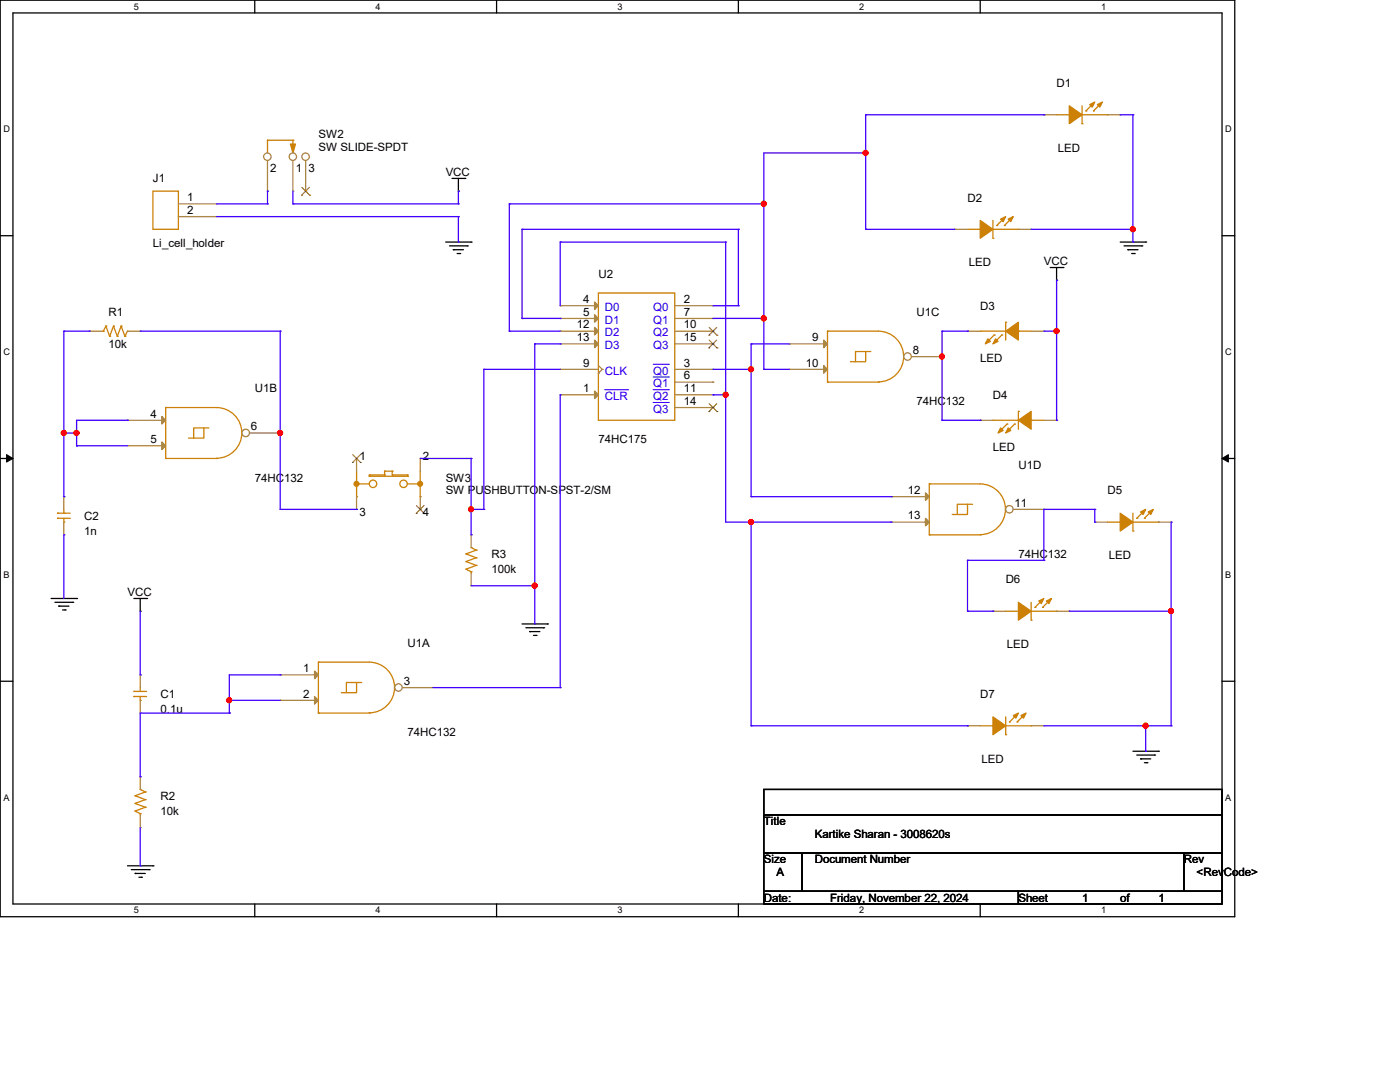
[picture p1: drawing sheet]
<svg xmlns="http://www.w3.org/2000/svg" width="279mm" height="216mm" viewBox="0 0 279 216" stroke-linecap="round" stroke-linejoin="round" font-family="sans-serif">
<path d="M0 0h246.4v182.9h-246.4zM2.6 2.6h241.3v177.8h-241.3z" fill="none" stroke="#000" stroke-width=".25"/>
<g fill="#fff">
<path d="M26.7 .3h1v2h-1z"/>
<path d="M26.7 180.6h1v2h-1z"/>
</g>
<path d="M50.8 0v2.6M50.8 180.4v2.5" fill="none" stroke="#000" stroke-width=".25"/>
<g fill="#fff">
<path d="M75 .3h.9v2h-.9z"/>
<path d="M75 180.6h.9v2h-.9z"/>
</g>
<path d="M99.1 0v2.6M99.1 180.4v2.5" fill="none" stroke="#000" stroke-width=".25"/>
<g fill="#fff">
<path d="M123.2 .3h1v2h-1z"/>
<path d="M123.2 180.6h1v2h-1z"/>
</g>
<path d="M147.4 0v2.6M147.4 180.4v2.5" fill="none" stroke="#000" stroke-width=".25"/>
<g fill="#fff">
<path d="M171.5 .3h1v2h-1z"/>
<path d="M171.5 180.6h1v2h-1z"/>
</g>
<path d="M195.6 0v2.6M195.6 180.4v2.5" fill="none" stroke="#000" stroke-width=".25"/>
<g fill="#fff">
<path d="M219.8 .3h.9v2h-.9z"/>
<path d="M219.8 180.6h.9v2h-.9z"/>
<path d="M.7 24.8h1.2v2h-1.2z"/>
<path d="M244.5 24.8h1.3v2h-1.3z"/>
<path d="M.7 69.3h1.2v1.9h-1.2z"/>
<path d="M244.5 69.3h1.3v1.9h-1.3z"/>
</g>
<path d="M0 47h2.6M243.9 47h2.5" fill="none" stroke="#000" stroke-width=".25"/>
<g fill="#fff">
<path d="M.7 113.7h1.2v2h-1.2z"/>
<path d="M244.5 113.7h1.2v2h-1.2z"/>
</g>
<path d="M0 91.5h2.6M243.9 91.5h2.5" fill="none" stroke="#000" stroke-width=".25"/>
<path d="M1.3 90.7l1.3 .8-1.3 .7zM243.9 91.5l1.3-.8v1.5z" fill="#000" stroke="#000" stroke-width=".2"/>
<g fill="#fff">
<path d="M.7 158.2h1.2v1.9h-1.2z"/>
<path d="M244.5 158.2h1.2v1.9h-1.2z"/>
</g>
<g fill="none" stroke="#000" stroke-width=".25">
<path d="M90.2 35.6h2.6M91.5 38.1h.1M91.5 35.6v2.5M92.8 35.6h.1M88.9 48.3h5.1M89.7 49.1h3.6M90.5 49.8h.1M90.5 49.8h2M91.2 50.6h.5M91.7 50.6h.1M93.3 49.1h.1M94 48.3h.1"/>
<path d="M209.6 53.4h2.5M210.9 55.9h.1M210.9 53.4v2.5M212.1 53.4h.1M223.6 48.3h5M224.3 49.1h3.6M225.1 49.8h.1M225.1 49.8h2M225.8 50.6h.6M226.4 50.6h.1M227.9 49.1h.1M228.6 48.3h.1"/>
<path d="M10.2 119.4h5.1M15.3 119.4h.1M26.7 119.4h2.6M28 119.4v2.6M29.3 119.4h.1M0 135.9h2.6M11 120.2h3.5M11.7 120.9h.1M11.7 120.9h2.1M12.5 121.7h.5M13 121.7h.1M14.5 120.2h.1"/>
<path d="M28 122h.1M104.2 124.5h5.1M104.9 125.3h3.6M105.7 126h.1M105.7 126h2M106.5 126.8h.5M107 126.8h.1M108.5 125.3h.1M109.3 124.5h.1M243.9 135.9h2.5M152.4 157.5h91.5v5.1h-91.5zM226.1 149.9h5.1"/>
<path d="M226.9 150.7h3.5M227.6 151.4h.1M227.6 151.4h2.1M228.4 152.2h.5M228.9 152.2h.1M230.4 150.7h.1M231.2 149.9h.1M25.4 172.8h5.1M26.2 173.5h3.6M27 174.3h.1M27 174.3h2M27.7 175h.5"/>
<path d="M28.2 175h.1M29.8 173.5h.1M30.5 172.8h.1M152.4 162.6h91.5v7.6h-91.5zM152.4 170.2h7.7v7.6h-7.7zM152.4 177.8h50.8v2.6h-50.8zM160.1 170.2h76.2v7.6h-76.2zM203.2 177.8h40.7v2.6h-40.7zM236.3 170.2h7.6v7.6h-7.6z"/>
</g>
<g fill="none" stroke="#cc8006" stroke-width=".25">
<path d="M198.2 83.9h.1M198.2 83.9h5M201 84.6h.1M201 84.6l-1.6 1.5M202.5 84.6h.1M202.5 84.6l-1.5 1.5M203.2 82.1h.1M203.2 82.1v3.5M205.8 83.9h.1M205.8 83.9h2.5M63.5 132.1h.1M63.5 132.1h10.2a5.1 5.1 0 0 1 5 5.1 5.1 5.1 0 0 1-5 5"/>
<path d="M63.5 132.1v10.2M71.2 136.2v2h-3.1M72.2 136.2h-3.1v2M63.5 142.3h.1M63.5 142.3h10.2M73.7 142.3h.1"/>
</g>
<g fill="#cc8006" stroke="#cc8006" stroke-width=".25">
<path d="M203.2 83.9l2.6-1.8v3.5z" fill-rule="evenodd"/>
<path d="M199.7 85.4l.5 .5-1 .5z" fill-rule="evenodd"/>
<path d="M201.2 85.4l.5 .5-1 .5z" fill-rule="evenodd"/>
</g>
<path d="M195.6 83.9h.1M195.6 83.9h2.6M208.3 83.9h2.6M210.9 83.9h.1M55.9 134.7h.1M55.9 139.7h.1M55.9 134.7h7.6M55.9 139.7h7.6" fill="none" stroke="#a84" stroke-width=".25"/>
<g fill="#a84" stroke="#a84" stroke-width=".25">
<path d="M62.8 133.9l.7 .8-.7 .7z"/>
<path d="M62.8 139l.7 .7-.7 .8z"/>
</g>
<circle cx="79.5" cy="137.2" r=".74" fill="#fff" stroke="#a84" stroke-width=".25"/>
<g fill="none" stroke="#a84" stroke-width=".25">
<path d="M193.1 66.1h.1M193.1 66.1h2.5M205.8 66.1h2.5M208.3 66.1h.1M177.8 99.1h.1M177.8 99.1h7.7M177.8 104.2h.1M177.8 104.2h7.7M218.5 104.2h.1M218.5 104.2h2.5M231.2 104.2h2.5M233.7 104.2h.1"/>
<path d="M80.3 137.2h6.1M86.4 137.2h.1M198.2 122h.1M198.2 122h2.5M210.9 122h2.5M213.4 122h.1M193.1 144.8h.1M193.1 144.8h2.5M205.8 144.8h2.5M208.3 144.8h.1"/>
</g>
<g fill="none" stroke="#cc8006" stroke-width=".25">
<path d="M195.6 66.1h.1M195.6 66.1h5.1M198.4 66.8h.1M198.4 66.8l-1.5 1.6M199.9 66.8h.1M199.9 66.8l-1.5 1.6M200.7 64.3h.1M200.7 64.3v3.6M203.2 66.1h.1M203.2 66.1h2.6M185.5 96.6h.1M185.5 96.6h10.1a5.1 5.1 0 0 1 5.1 5.1v-.1a5.1 5.1 0 0 1-5.1 5.1"/>
<path d="M185.5 96.6v10.1M185.5 106.7h.1M185.5 106.7h10.1M193.1 100.6v2.1h-3.1M194.1 100.6h-3v2.1M195.6 106.7h.1M208.1 119.7l-1.6 1.5M209.6 119.7l-1.5 1.5M221 104.2h2.6M223.6 104.2h.1M226.1 106h.1M226.1 102.4v3.6"/>
<path d="M226.1 104.2h5.1M226.9 103.4h.1M228.4 103.4h.1M228.4 101.9l-1.5 1.5M229.9 101.9l-1.5 1.5M231.2 104.2h.1M200.7 122h2.5M203.2 122h.1M205.8 123.7h.1M205.8 120.2v3.5M205.8 122h5.1M206.5 121.2h.1"/>
<path d="M208.1 121.2h.1M210.9 122h.1M195.6 144.8h2.6M198.2 144.8h.1M200.7 146.6h.1M200.7 143v3.6M200.7 144.8h5.1M201.5 144.1h.1M203 144.1h.1M203 142.5l-1.5 1.6M204.5 142.5l-1.5 1.6M205.8 144.8h.1"/>
</g>
<g fill="#cc8006" stroke="#cc8006" stroke-width=".25">
<path d="M200.7 66.1l2.5-1.8v3.6z" fill-rule="evenodd"/>
<path d="M197.1 67.6l.6 .5-1.1 .5z" fill-rule="evenodd"/>
<path d="M198.7 67.6l.5 .5-1 .5z" fill-rule="evenodd"/>
<path d="M223.6 102.4l2.5 1.8-2.5 1.8z" fill-rule="evenodd"/>
<path d="M229.2 102.2l1-.6-.5 1.1z" fill-rule="evenodd"/>
<path d="M227.6 102.2l1-.6-.5 1.1z" fill-rule="evenodd"/>
<path d="M203.2 120.2l2.6 1.8-2.6 1.7z" fill-rule="evenodd"/>
<path d="M208.8 119.9l1-.5-.5 1z" fill-rule="evenodd"/>
<path d="M207.3 119.9l1-.5-.5 1z" fill-rule="evenodd"/>
<path d="M198.2 143l2.5 1.8-2.5 1.8z" fill-rule="evenodd"/>
<path d="M203.8 142.8l1-.5-.5 1z" fill-rule="evenodd"/>
<path d="M202.2 142.8l1-.5-.5 1z" fill-rule="evenodd"/>
</g>
<g fill="#a84" stroke="#a84" stroke-width=".25">
<path d="M184.7 98.3l.8 .8-.8 .8z"/>
<path d="M184.7 103.4l.8 .8-.8 .7z"/>
</g>
<circle cx="201.4" cy="101.6" r=".74" fill="#fff" stroke="#a84" stroke-width=".25"/>
<g fill="none" stroke="#a84" stroke-width=".25">
<path d="M208.3 22.9h.1M208.3 22.9h2.6M221 22.9h2.6M223.6 22.9h.1M190.5 45.8h.1M190.5 45.8h2.6M203.2 45.8h2.6M205.8 45.8h.1M12.7 99.1h.1M12.7 99.1v2.5M25.4 83.9h.1M25.4 88.9h.1"/>
<path d="M25.4 83.9h7.7M25.4 88.9h7.7M12.7 106.7h.1M12.7 104.2v2.5M202.2 101.6h6.1M208.3 101.6h.1M28 134.7h.1M28 134.7v2.5M28 139.7v2.6M28 142.3h.1"/>
</g>
<g fill="none" stroke="#cc8006" stroke-width=".25">
<path d="M210.9 22.9h2.5M213.4 22.9h.1M215.9 24.7h.1M215.9 21.1v3.6M215.9 22.9h5.1M216.7 22.1h.1M218.2 22.1h.1M218.2 20.6l-1.5 1.5M219.8 20.6l-1.6 1.5M221 22.9h.1M193.1 45.8h2.5M195.6 45.8h.1"/>
<path d="M198.2 47.5h.1M198.2 44v3.5M198.2 45.8h5M198.9 45h.1M200.4 45h.1M200.4 43.5l-1.5 1.5M202 43.5l-1.6 1.5M203.2 45.8h.1M33.1 81.3h.1M33.1 91.5h.1M33.1 81.3h10.1a5.1 5.1 0 0 1 5.1 5.1 5.1 5.1 0 0 1-5.1 5M33.1 81.3v10.2"/>
<path d="M33.1 91.5h10.1M40.7 85.4v2h-3.1M41.7 85.4h-3v2M43.2 91.5h.1M11.5 102.4h.1M11.5 103.4h.1M11.5 102.4h2.5M11.5 103.4h2.5M12.7 104.2h.1M12.7 102.4h.1M12.7 101.6v.8M12.7 103.4v.8"/>
<path d="M26.7 138h.1M26.7 139h.1M26.7 138h2.6M26.7 139h2.6M28 139.7h.1M28 138h.1M28 137.2v.8M28 139v.7"/>
</g>
<g fill="#cc8006" stroke="#cc8006" stroke-width=".25">
<path d="M195.6 44l2.6 1.8-2.6 1.7z" fill-rule="evenodd"/>
<path d="M201.2 43.7l1-.5-.5 1z" fill-rule="evenodd"/>
<path d="M199.7 43.7l1-.5-.5 1z" fill-rule="evenodd"/>
<path d="M213.4 21.1l2.5 1.8-2.5 1.8z" fill-rule="evenodd"/>
<path d="M219 20.9l1-.5-.5 1z" fill-rule="evenodd"/>
<path d="M217.5 20.9l1-.5-.5 1z" fill-rule="evenodd"/>
</g>
<g fill="#a84" stroke="#a84" stroke-width=".25">
<path d="M32.3 83.1l.8 .8-.8 .7z"/>
<path d="M32.3 88.2l.8 .7-.8 .8z"/>
</g>
<circle cx="49" cy="86.4" r=".74" fill="#fff" stroke="#a84" stroke-width=".25"/>
<g fill="none" stroke="#a84" stroke-width=".25">
<path d="M111.8 78.8h.1M111.8 73.7h.1M111.8 61h.1M111.8 63.5h.1M111.8 66.1h.1M111.8 68.6h.1M111.8 78.8h7.6M111.8 73.7h7.6M111.8 61h7.6M111.8 63.5h7.6M111.8 66.1h7.6M111.8 68.6h7.6"/>
<path d="M119.4 74.5h.1M119.4 72.9l.8 .8M120.2 73.7h.1M120.2 73.7l-.8 .8M134.7 78.8h7.6M134.7 73.7h7.6M134.7 61h7.6M134.7 63.5h7.6M134.7 66.1h7.6M134.7 68.6h7.6M134.7 76.2h7.6M142.3 61h.1"/>
<path d="M142.3 63.5h.1M142.3 66.1h.1M142.3 68.6h.1M142.3 73.7h.1M142.3 76.2h.1M142.3 78.8h.1M49.8 86.4h6.1M55.9 86.4h.1M134.7 81.3h7.6M142.3 81.3h.1"/>
</g>
<path d="M53.4 28h.1M53.4 28v2.5M53.4 28h5.1M58.5 28h.1M58.5 30.5h.1M58.5 28v2.5M119.4 58.5h15.3v25.4h-15.3z" fill="none" stroke="#cc8006" stroke-width=".25"/>
<g fill="#a84" stroke="#a84" stroke-width=".25">
<path d="M118.7 78l.7 .8-.7 .7z"/>
<path d="M118.7 60.2l.7 .8-.7 .8z"/>
<path d="M118.7 62.8l.7 .7-.7 .8z"/>
<path d="M118.7 65.3l.7 .8-.7 .7z"/>
<path d="M118.7 67.9l.7 .7-.7 .8z"/>
</g>
<path d="M120.7 77.8h4.6M125.3 77.8h.1M130.3 77.8h3.1M130.3 72.7h3.1M130.3 75.2h3.1M133.4 72.7h.1M133.4 75.2h.1M133.4 77.8h.1M130.3 80.3h3.1M133.4 80.3h.1" fill="none" stroke="#00c" stroke-width=".2"/>
<path d="M141.5 66.9h.1M141.5 69.4h.1M141.5 65.3l1.6 1.6M141.5 67.9l1.6 1.5M143 65.3l-1.5 1.6M143 67.9l-1.5 1.5M143.1 66.9h.1M143.1 69.4h.1M141.5 82.1h.1M141.5 80.6l1.6 1.5M143 80.6l-1.5 1.5M143.1 82.1h.1" fill="none" stroke="#804000" stroke-width=".2"/>
<path d="M58 28.7h1l-.5 1.8z" fill="#cc8006" stroke="#cc8006" stroke-width=".25"/>
<circle cx="53.4" cy="31.3" r=".74" fill="#fff" stroke="#a84" stroke-width=".25"/>
<path d="M53.4 38.1h.1M53.4 32v6.1" fill="none" stroke="#a84" stroke-width=".25"/>
<circle cx="58.4" cy="31.3" r=".74" fill="#fff" stroke="#a84" stroke-width=".25"/>
<path d="M58.5 38.1h.1M58.5 32v6.1" fill="none" stroke="#a84" stroke-width=".25"/>
<circle cx="61" cy="31.3" r=".74" fill="#fff" stroke="#a84" stroke-width=".25"/>
<g fill="none" stroke="#a84" stroke-width=".25">
<path d="M61 38.1h.1M61 32v6.1M17.8 66.1h.1M17.8 66.1h2.6M25.4 66.1h2.6M28 66.1h.1M157.5 68.6h.1M157.5 73.7h.1M157.5 68.6h7.6M157.5 73.7h7.6M94 106.7h.1M94 116.9h.1"/>
<path d="M94 106.7v2.6M94 114.3v2.6M28 155h.1M28 155v2.5M28 165.1h.1M28 162.6v2.5"/>
</g>
<path d="M60.2 38.9h.1M60.2 37.4l1.6 1.5M61.8 37.4l-1.6 1.5M61.8 38.9h.1" fill="none" stroke="#804000" stroke-width=".2"/>
<g fill="none" stroke="#cc8006" stroke-width=".25">
<path d="M20.4 66.1h.2M20.6 66.1h.1M21.1 65.1h.1M21.1 65.1l-.5 1M21.1 65.1l.8 2M21.9 67.1h.1M22.6 65.1h.1M22.6 65.1l-.7 2M22.6 65.1l.8 2M23.4 67.1h.1M24.2 65.1h.1M24.2 65.1l-.8 2"/>
<path d="M24.2 65.1l.7 2M24.9 67.1h.1M25.4 66.1h.1M25.4 66.1l-.5 1M165.1 66.1h.1M165.1 76.2h.1M165.1 66.1h10.2a5.1 5.1 0 0 1 5 5.1 5.1 5.1 0 0 1-5 5M165.1 66.1v10.1M165.1 76.2h10.2M172.8 70.1v2.1h-3.1M173.8 70.1h-3.1v2.1M175.3 76.2h.1"/>
<path d="M93 113.6h.1M93 112.1h.1M93 110.5h.1M93 113.6l1 .5M93 112.1l2 .7M93 110.5l2 .8M94 109.3h.1M94 114.1h.1M94 109.3l1 .5M94 114.1v.2M95 112.8h.1M95 111.3h.1"/>
<path d="M95 109.8h.1M95 112.8l-2 .8M95 111.3l-2 .8M95 109.8l-2 .7M27 158.8h.1M27 158.8l2 .8M28 157.5h.1M28 157.5l1 .5M29 159.6h.1M29 158h.1M29 159.6l-2 .7M29 158l-2 .8"/>
<path d="M27 161.8h.1M27 160.3h.1M27 161.8l1 .5M27 160.3l2 .8M28 162.3h.1M28 162.3v.3M29 161.1h.1M29 161.1l-2 .7"/>
</g>
<g fill="#a84" stroke="#a84" stroke-width=".25">
<path d="M164.4 67.9l.7 .7-.7 .8z"/>
<path d="M164.4 72.9l.7 .8-.7 .8z"/>
</g>
<circle cx="181.1" cy="71.1" r=".74" fill="#fff" stroke="#a84" stroke-width=".25"/>
<g fill="none" stroke="#a84" stroke-width=".25">
<path d="M35.6 40.7h7.6M35.6 43.2h7.6M43.2 40.7h.1M43.2 43.2h.1M181.9 71.2h6.1M188 71.2h.1M71.2 91.5h.1M71.2 91.5v2.5M71.2 99.1v2.5M83.9 91.5h.1M83.9 91.5v2.5M83.9 99.1v2.5"/>
<path d="M71.2 101.6h.1M83.9 101.6h.1"/>
</g>
<g fill="none" stroke="#cc8006" stroke-width=".25">
<path d="M30.5 38.1h5.1v7.7h-5.1zM71.2 96.6h.1M71.2 99.1h.1M71.2 96.6h2.5M71.2 94v5.1M73.7 94.8h.1M73.7 95h.1M73.7 95h7.6M73.7 94.8h3.1M73.7 94.8v.2M76.8 94h.1M76.8 94.8h.1"/>
<path d="M76.8 94h1.5M76.8 94v.8M78.3 94.8h.1M78.3 94h.1M78.3 94.8h3M78.3 94v.8M81.3 95h.1M81.3 94.8h.1M81.3 94.8v.2M81.3 96.6h2.6M83.9 96.6h.1M83.9 99.1h.1"/>
<path d="M83.9 94v5.1"/>
<circle cx="74.4" cy="96.5" r=".74"/>
<circle cx="80.5" cy="96.5" r=".74"/>
</g>
<g fill="#cc8006" stroke="#cc8006" stroke-width=".25">
<circle cx="83.8" cy="96.5" r=".49"/>
<circle cx="71.1" cy="96.5" r=".49"/>
</g>
<path d="M70.4 92.3h.1M70.4 90.7l1.6 1.6M71.9 90.7l-1.5 1.6M72 92.3h.1M83.1 102.4h.1M83.1 100.9l1.6 1.5M84.6 100.9l-1.5 1.5M84.7 102.4h.1" fill="none" stroke="#804000" stroke-width=".2"/>
<g fill="none" stroke="#4200ff" stroke-width=".25">
<path d="M53.4 38.1h.1M53.4 38.1v2.6M58.5 38.1v2.6M91.5 38.1h.1M91.5 38.1v2.6M172.8 30.5h.1M172.8 22.9h.1M172.8 30.5h-20.4v43.2M172.8 22.9v22.9M172.8 22.9h35.5M208.3 22.9h.1M223.6 22.9h2.5"/>
<path d="M226.1 22.9h.1M226.1 22.9v25.4M43.2 40.7h10.2M43.2 43.2h48.3M53.4 40.7h.1M58.5 40.7h.1M58.5 40.7h33M91.5 43.2h.1M91.5 48.3h.1M91.5 40.7h.1M91.5 43.2v5.1M101.6 40.7h.1"/>
<path d="M101.6 40.7h50.8M101.6 40.7v25.4M104.2 45.8h.1M104.2 45.8h43.2M104.2 45.8v17.7M111.8 48.3h.1M111.8 48.3v12.7M111.8 48.3h33M144.8 48.3h.1M144.8 48.3v55.9h33M147.4 45.8h.1M147.4 45.8v15.2"/>
<path d="M152.4 40.7h.1M172.8 45.8h.1M172.8 45.8h17.7M205.8 45.8h20.3M210.9 55.9h.1M210.9 55.9v28M226.1 45.8h.1M226.1 48.3h.1M12.7 66.1h.1M12.7 66.1v33M12.7 66.1h5.1M17.8 66.1h.1"/>
<path d="M28 66.1h27.9M55.9 66.1h.1M55.9 66.1v35.5M96.6 73.7h.1M96.6 73.7h15.2M96.6 73.7v27.9M101.6 66.1h.1M101.6 66.1h10.2M104.2 63.5h.1M104.2 63.5h7.6M106.7 68.6h.1M106.7 68.6v55.9"/>
<path d="M106.7 68.6h5.1M111.8 68.6h.1M111.8 78.8h.1M111.8 63.5h.1M111.8 78.8v58.4M142.3 78.8h.1M142.3 73.7h7.6M142.3 61h5.1M142.3 63.5h10.1M142.3 78.8h2.5M144.8 78.8h.1M147.4 61h.1"/>
<path d="M149.9 68.6h.1M149.9 73.7h.1M149.9 68.6h7.6M149.9 68.6v30.5M152.4 63.5h.1M152.4 73.7h.1M152.4 73.7h5.1M188 66.1h.1M188 66.1h5.1M188 66.1v17.8M193.1 66.1h.1M208.3 66.1h2.6"/>
<path d="M210.9 66.1h.1M12.7 86.4h.1M12.7 99.1h.1M12.7 86.4h2.6M15.3 88.9h.1M15.3 86.4h.1M15.3 88.9h10.1M25.4 83.9h.1M25.4 83.9h-10.1v5M55.9 86.4h.1M83.9 91.5h10.1M94 91.5h.1"/>
<path d="M94 91.5v15.2M149.9 99.1h.1M149.9 99.1h27.9M177.8 99.1h.1M188 83.9h.1M188 83.9h7.6M195.6 83.9h.1M210.9 83.9h.1M12.7 106.7h.1M12.7 106.7v12.7M55.9 101.6h.1M55.9 101.6h15.3"/>
<path d="M71.2 101.6h.1M94 101.6h.1M94 106.7h.1M94 101.6h2.6M94 116.9h12.7M96.6 101.6h.1M106.7 116.9h.1M149.9 104.2h.1M149.9 104.2v40.6M177.8 104.2h.1M193.1 111.8h.1M193.1 111.8h15.2"/>
<path d="M193.1 111.8v10.2M208.3 111.8h.1M218.5 101.6h.1M218.5 104.2h.1M218.5 101.6h-10.2v10.2M218.5 101.6v2.6M233.7 104.2h.1M233.7 104.2v40.6M28 134.7h.1M28 122v12.7M45.8 139.7h.1M45.8 139.7h10.1"/>
<path d="M55.9 134.7h.1M55.9 134.7h-10.1v7.6M86.4 137.2h25.4M106.7 124.5h.1M111.8 137.2h.1M193.1 122h.1M193.1 122h5.1M198.2 122h.1M213.4 122h20.3M233.7 122h.1M28 155h.1M45.8 142.3h.1"/>
<path d="M45.8 142.3h-17.8v12.7M149.9 144.8h.1M149.9 144.8h43.2M193.1 144.8h.1M208.3 144.8h25.4M228.6 144.8h.1M228.6 149.9h.1M228.6 144.8v5.1M233.7 144.8h.1M28 172.8h.1M28 165.1v7.7"/>
</g>
<g fill="#f00" stroke="#f00" stroke-width=".25">
<circle cx="15.3" cy="86.4" r=".49"/>
<circle cx="12.7" cy="86.4" r=".49"/>
<circle cx="55.9" cy="86.4" r=".49"/>
<circle cx="94" cy="101.6" r=".49"/>
<circle cx="106.7" cy="116.9" r=".49"/>
<circle cx="45.7" cy="139.7" r=".49"/>
<circle cx="188" cy="71.1" r=".49"/>
<circle cx="210.8" cy="66.1" r=".49"/>
<circle cx="172.7" cy="30.5" r=".49"/>
<circle cx="226.1" cy="45.7" r=".49"/>
<circle cx="233.7" cy="121.9" r=".49"/>
<circle cx="144.8" cy="78.8" r=".49"/>
<circle cx="149.9" cy="104.2" r=".49"/>
<circle cx="228.6" cy="144.8" r=".49"/>
<circle cx="152.4" cy="40.7" r=".49"/>
<circle cx="152.4" cy="63.5" r=".49"/>
<circle cx="149.9" cy="73.7" r=".49"/>
</g>
<g font-size="2.3">
<text x="210.9" y="17.4">D1</text>
<text x="63.5" y="27.5">SW2</text>
<text x="53.9" y="34.4">2</text>
<text x="59" y="34.4">1</text>
<text x="61.6" y="34.4">3</text>
<text x="63.5" y="30.1">SW SLIDE-SPDT</text>
<text x="88.9" y="35.1">VCC</text>
<text x="211.1" y="30.3">LED</text>
<text x="30.5" y="36.4">J1</text>
<text x="37.4" y="40.1">1</text>
<text x="193.1" y="40.2">D2</text>
<text x="37.4" y="42.7">2</text>
<text x="30.5" y="49.4">Li_cell_holder</text>
<text x="193.3" y="53.2">LED</text>
<text x="208.3" y="52.9">VCC</text>
<text x="119.4" y="55.5">U2</text>
<text x="21.6" y="63.1">R1</text>
<text x="115.1" y="65.5">12</text>
<text x="116.4" y="60.5">4</text>
<text x="116.4" y="63">5</text>
<text x="136.4" y="60.5">2</text>
<text x="136.4" y="63">7</text>
<text x="136.4" y="65.5">10</text>
<text x="182.9" y="63.1">U1C</text>
<text x="195.6" y="61.8">D3</text>
<text x="21.6" y="69.4">10k</text>
<text x="115.1" y="68.1">13</text>
<text x="136.4" y="68.1">15</text>
<text x="162.1" y="68.1">9</text>
<text x="182.2" y="70.6">8</text>
<text x="116.4" y="73.2">9</text>
<text x="136.4" y="73.2">3</text>
<text x="136.4" y="75.7">6</text>
<text x="160.8" y="73.2">10</text>
<text x="195.6" y="72.2">LED</text>
<text x="30" y="83.3">4</text>
<text x="50.8" y="78.3">U1B</text>
<text x="116.4" y="78.2">1</text>
<text x="136.4" y="78.2">11</text>
<text x="136.4" y="80.8">14</text>
<text x="182.9" y="80.9">74HC132</text>
<text x="198.2" y="79.6">D4</text>
<text x="30" y="88.4">5</text>
<text x="50.1" y="85.9">6</text>
<text x="119.4" y="88.5">74HC175</text>
<text x="71.7" y="91.7">1</text>
<text x="84.4" y="91.7">2</text>
<text x="198.2" y="90">LED</text>
<text x="203.2" y="93.6">U1D</text>
<text x="50.8" y="96.1">74HC132</text>
<text x="88.9" y="96.1">SW3</text>
<text x="88.9" y="98.6">SW PUSHBUTTON-SPST-2/SM</text>
<text x="181.1" y="98.6">12</text>
<text x="202.5" y="101.1">11</text>
<text x="221" y="98.6">D5</text>
<text x="16.8" y="103.7">C2</text>
<text x="16.8" y="106.8">1n</text>
<text x="71.7" y="103">3</text>
<text x="84.4" y="103">4</text>
<text x="181.1" y="103.6">13</text>
<text x="98.1" y="111.3">R3</text>
<text x="203.2" y="111.3">74HC132</text>
<text x="221.3" y="111.6">LED</text>
<text x="25.4" y="119">VCC</text>
<text x="98.1" y="114.4">100k</text>
<text x="200.7" y="116.4">D6</text>
<text x="81.3" y="129.1">U1A</text>
<text x="201" y="129.4">LED</text>
<text x="60.5" y="134.1">1</text>
<text x="80.6" y="136.7">3</text>
<text x="32" y="139.3">C1</text>
<text x="32" y="142.3">0.1u</text>
<text x="60.5" y="139.2">2</text>
<text x="195.6" y="139.3">D7</text>
<text x="81.3" y="146.9">74HC132</text>
<text x="195.9" y="152.2">LED</text>
<text x="32" y="159.6">R2</text>
<text x="32" y="162.6">10k</text>
<text x="152.4" y="164.7">Title</text>
<text x="162.6" y="167.2">Kartike Sharan - 3008620s</text>
<text x="152.4" y="172.3">Size</text>
<text x="162.6" y="172.3">Document Number</text>
<text x="236.3" y="172.3">Rev</text>
<text x="152.4" y="179.9">Date:</text>
<text x="155" y="174.8">A</text>
<text x="165.7" y="179.9">Friday, November 22, 2024</text>
<text x="203.2" y="179.9">Sheet</text>
<text x="215.9" y="179.9">1</text>
<text x="223.6" y="179.9">of</text>
<text x="231.2" y="179.9">1</text>
<text x="238.8" y="174.8">&lt;RevCode&gt;</text>
</g>
<g font-size="2.3" fill="#00c">
<text x="120.7" y="62.1">D0</text>
<text x="120.7" y="64.6">D1</text>
<text x="130.3" y="62.1">Q0</text>
<text x="130.3" y="64.6">Q1</text>
<text x="120.7" y="67.1">D2</text>
<text x="120.7" y="69.7">D3</text>
<text x="130.3" y="67.1">Q2</text>
<text x="130.3" y="69.7">Q3</text>
<text x="120.7" y="74.8">CLK</text>
<text x="130.3" y="74.8">Q0</text>
<text x="130.3" y="77.3">Q1</text>
<text x="120.7" y="79.8">CLR</text>
<text x="130.3" y="79.8">Q2</text>
<text x="130.3" y="82.4">Q3</text>
</g>
<g font-size="1.8">
<text x="26.7" y="1.9">5</text>
<text x="75" y="1.9">4</text>
<text x="123.2" y="1.9">3</text>
<text x="171.5" y="1.9">2</text>
<text x="219.8" y="1.9">1</text>
<text x=".7" y="26.4">D</text>
<text x="244.5" y="26.4">D</text>
<text x=".7" y="70.9">C</text>
<text x="244.5" y="70.9">C</text>
<text x=".7" y="115.3">B</text>
<text x="244.5" y="115.3">B</text>
<text x=".7" y="159.8">A</text>
<text x="244.5" y="159.8">A</text>
<text x="26.7" y="182.2">5</text>
<text x="75" y="182.2">4</text>
<text x="123.2" y="182.2">3</text>
<text x="171.5" y="182.2">2</text>
<text x="219.8" y="182.2">1</text>
</g>
</svg>
